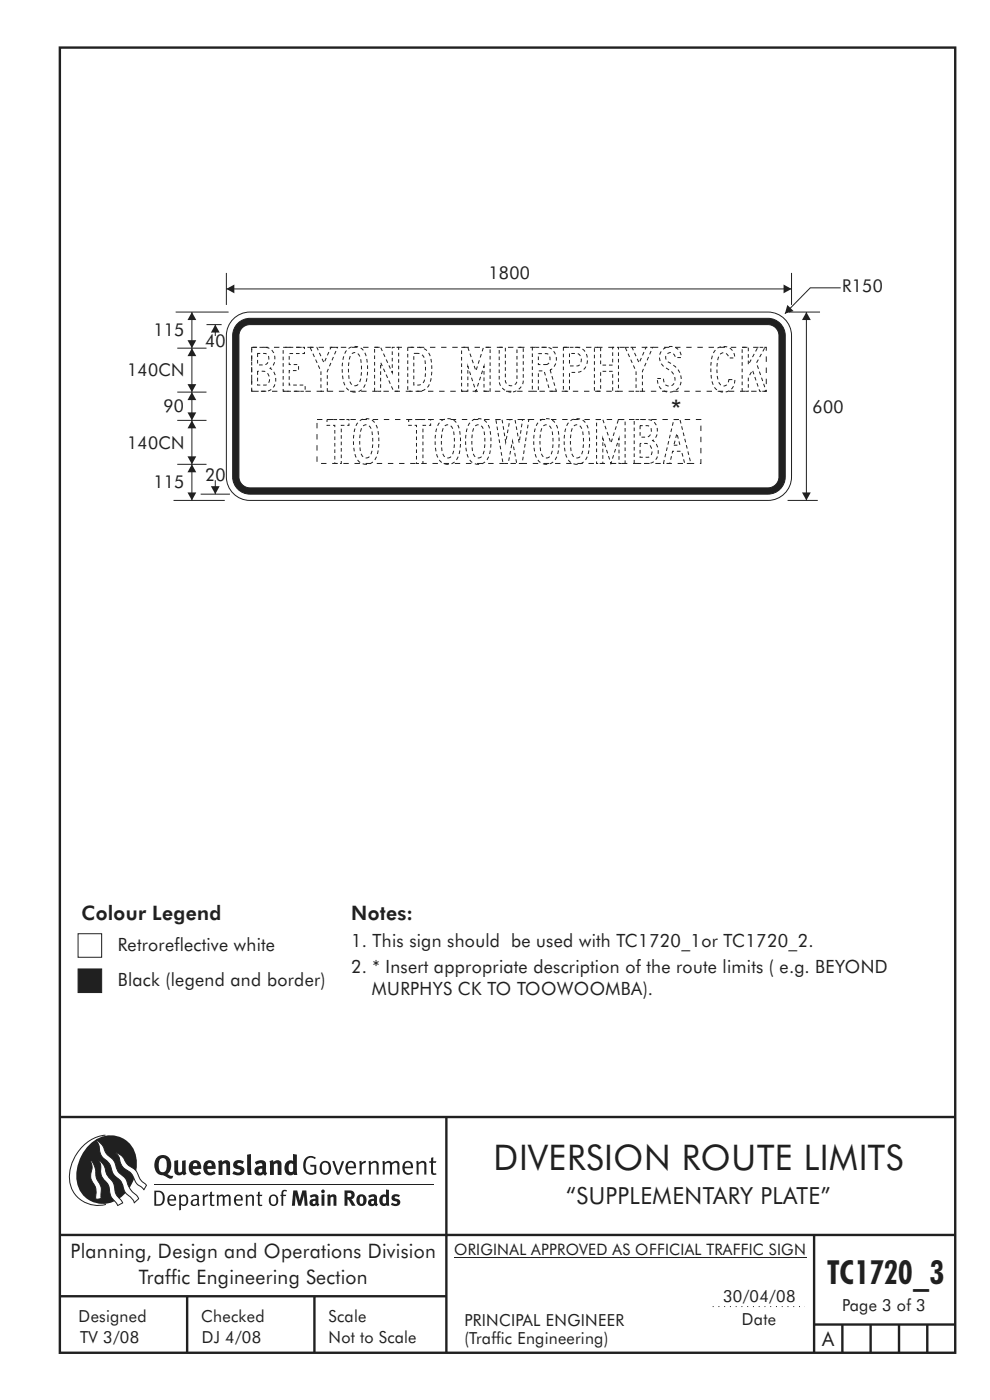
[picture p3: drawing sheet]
<svg xmlns="http://www.w3.org/2000/svg" width="210mm" height="297mm" viewBox="0 0 210 297" stroke-linecap="round" stroke-linejoin="round" font-family="sans-serif">
<g fill="none" stroke="#231f20" stroke-width=".51">
<path d="M12.7 10.1h189.9v276.9h-189.9zM12.7 237h189.8M94.7 236.9v50.1M12.7 262h190M12.7 275h82M39.7 275v12M66.7 275v12M172.7 262v25M172.7 281h30M178.7 281v6M184.7 281v6M190.7 281v6"/>
<path d="M196.7 281v6"/>
</g>
<path d="M151.2 277.2h19.5" fill="none" stroke="#231f20" stroke-width=".21" stroke-dasharray=".2 1" stroke-linecap="butt"/>
<path d="M96.3 266.7h74.7" fill="none" stroke="#231f20" stroke-width=".21"/>
<g fill="#231f20">
<path d="M64.9 245.6a1.61 1.61 0 0 1 2.1 0l-.2 .3a1.17 1.17 0 0 0-1.4-.2 1.17 1.17 0 0 0-.6 1.3 1.42 1.42 0 0 0 1.2 1.8l.7-.1v-1.2h-.8l-.1-.4h1.3v1.8a1.82 1.82 0 0 1-2.2 0 1.82 1.82 0 0 1-.6-2.1l.2-.7z" fill-rule="evenodd"/>
<path d="M68.2 246.5a1.77 1.77 0 0 0 .4 2.7 1.39 1.39 0 0 0 1.4-.5 1.39 1.39 0 0 0 .2-1.5 1.19 1.19 0 0 0-2-.7zM68.5 246.8a.83 .83 0 0 1 1 .1 .83 .83 0 0 1 .2 .9 .75 .75 0 0 1-.6 1.1 .75 .75 0 0 1-.8-.9v-.9z" fill-rule="evenodd"/>
<path d="M70.5 246.3h.4l.8 2.4 .8-2.4h.5l-1.1 2.9h-.4z" fill-rule="evenodd"/>
<path d="M73.6 246.7a1.74 1.74 0 0 0 .5 2.5l.9-.1 .5-.2-.2-.3a.89 .89 0 0 1-1.1 .2 .89 .89 0 0 1-.4-1h1.7a1.15 1.15 0 0 0-.4-1.4 1.15 1.15 0 0 0-1.5 .3zM74 246.8a.67 .67 0 0 1 .8-.1 .67 .67 0 0 1 .3 .8h-1.3z" fill-rule="evenodd"/>
<path d="M76.2 246.4l.4-.1 .1 .4 .5-.4h.5l-.2 .5a.61 .61 0 0 0-.8 .6v1.8h-.4z" fill-rule="evenodd"/>
<path d="M78.1 246.4l.5-.1 .1 .4a.89 .89 0 0 1 .9-.4 .89 .89 0 0 1 .7 .7v2.2h-.4v-2.2l-.1-.2-.3-.1-.8 .3v2.2h-.4z" fill-rule="evenodd"/>
<path d="M81.1 246.4l.4-.1 .1 .4a.83 .83 0 0 1 .8-.4 .83 .83 0 0 1 .7 .4 .86 .86 0 0 1 .9-.4 .86 .86 0 0 1 .7 .7v2.2h-.4l-.1-2.4a.5 .5 0 0 0-.8 .1l-.2 .2v2.1h-.5v-2.3l-.4-.2-.7 .3v2.2h-.4z" fill-rule="evenodd"/>
<path d="M85.7 246.7a1.74 1.74 0 0 0 .5 2.5l.9-.1 .5-.2-.2-.3a.89 .89 0 0 1-1.1 .2 .89 .89 0 0 1-.4-1h1.7a1.15 1.15 0 0 0-.5-1.4 1.15 1.15 0 0 0-1.4 .3zM86 246.8a.67 .67 0 0 1 .9-.1 .67 .67 0 0 1 .3 .8h-1.3z" fill-rule="evenodd"/>
<path d="M88.3 246.4l.4-.1 .1 .4a.89 .89 0 0 1 .9-.4 .89 .89 0 0 1 .7 .7v2.2h-.4v-2.2l-.1-.2-.3-.1-.8 .3v2.2h-.4z" fill-rule="evenodd"/>
<path d="M91.5 245.6l.4-.1v.8h.7l-.2 .4h-.5v2.1l.1 .1h.5l.1 .3a.71 .71 0 0 1-1.2-.6v-1.9h-.3v-.4h.3z" fill-rule="evenodd"/>
<path d="M37 246.3l.8-.2v2a.46 .46 0 0 0 .2 .6 .46 .46 0 0 0 .6-.2v-2.2l.8-.2v2.4l.2 .5-.6 .3-.2-.3a1.03 1.03 0 0 1-1.2 .3 1.03 1.03 0 0 1-.6-1.1z" fill-rule="evenodd"/>
<path d="M40.4 246.5a1.64 1.64 0 0 0 0 2.3 1.64 1.64 0 0 0 2.3 .1l-.4-.4a.78 .78 0 0 1-.9 .2 .78 .78 0 0 1-.5-.7h1.8a1.37 1.37 0 0 0-.6-1.7 1.37 1.37 0 0 0-1.7 .2zM41 246.9a.48 .48 0 0 1 .7-.1 .48 .48 0 0 1 .2 .6h-1z" fill-rule="evenodd"/>
<path d="M43.5 246.5a1.65 1.65 0 0 0-.2 2 1.65 1.65 0 0 0 1.9 .7l.5-.3-.3-.4a.78 .78 0 0 1-.9 .3 .78 .78 0 0 1-.5-.8h1.8a1.37 1.37 0 0 0-.6-1.7 1.37 1.37 0 0 0-1.7 .2zM44.1 246.9a.48 .48 0 0 1 .6-.1 .48 .48 0 0 1 .2 .6h-.9z" fill-rule="evenodd"/>
<path d="M46.3 246.3l.7-.2 .1 .4a.95 .95 0 0 1 1-.3 .95 .95 0 0 1 .7 .8v2.3h-.8v-2.3l-.3-.2-.5 .3v2.2h-.8z" fill-rule="evenodd"/>
<path d="M49.7 246.5a1.73 1.73 0 0 1 2-.1l-.2 .5-.6-.2a.42 .42 0 0 0-.6 .3l.2 .2a1.23 1.23 0 0 1 1.4 1.1 1.47 1.47 0 0 1-2.3 .9l-.3-.2 .3-.6 .7 .3a.47 .47 0 0 0 .7-.3 .87 .87 0 0 0-1-.5l-.4-.2-.1-.4z" fill-rule="evenodd"/>
<path d="M54.1 246.5l.3 .6 .3-.2a.62 .62 0 0 1 .9 .1v.4a1.21 1.21 0 0 0-1.3 .3 1.21 1.21 0 0 0-.2 1.3 1.19 1.19 0 0 0 1.7 0l.5 .4 .4-.5-.3-.3v-1.4a.96 .96 0 0 0-1.3-1.1zM55 248l.6-.1v.7a.43 .43 0 0 1-.6 .1 .43 .43 0 0 1 0-.7z" fill-rule="evenodd"/>
<path d="M57.2 246.3l.7-.2 .1 .4a.95 .95 0 0 1 1-.3 .95 .95 0 0 1 .7 .8v2.3h-.8v-2.3l-.3-.2-.5 .3v2.2h-.8z" fill-rule="evenodd"/>
<path d="M62.2 244.8v1.5a1.29 1.29 0 0 0-1.4 .2 1.29 1.29 0 0 0-.5 1.3 1.24 1.24 0 0 0 .5 1.3 1.24 1.24 0 0 0 1.5 0l.1 .2h.7l-.1-4.4zM61.5 246.9l.4-.1 .3 .2v1.5l-.3 .1a.48 .48 0 0 1-.6-.4 1.52 1.52 0 0 1 .2-1.3z" fill-rule="evenodd"/>
<path d="M52.4 245l.8-.2 .2 4.5h-.8l-.1-.2z" fill-rule="evenodd"/>
</g>
<path d="M22.4 240.8a9 9 0 0 0-7.4 10.9 6.2 6.2 0 0 0 7.5 3.8M32.7 251.4h59.4" fill="none" stroke="#231f20" stroke-width=".21"/>
<path d="M19.1 242.7a5.7 5.7 0 0 1 6.5-1.4 5.7 5.7 0 0 1 3.4 5.7 8.6 8.6 0 0 1-6.2 8.3 5.7 5.7 0 0 1-6.5-7 9.9 9.9 0 0 1 2.8-5.6z" fill-rule="evenodd" fill="#231f20"/>
<path d="M24.4 244.5a3.1 3.1 0 0 1 2.3 2.2l.8 .7a3.2 3.2 0 0 1 2 2.4l.4 .6 1.2 1.1-.6 .9-.2-.3a3.5 3.5 0 0 1-1.9-2.1 3.8 3.8 0 0 0-2.1-2.2 3.5 3.5 0 0 1-1-2.2zM20.4 241.9a3.4 3.4 0 0 1 1.9 2.4l.7 .9a3.3 3.3 0 0 1 1.7 2.6 4.4 4.4 0 0 0 1.7 2l.3 .3a6.1 6.1 0 0 0 2.5 3.7l.2 .5-.9 .9a6.1 6.1 0 0 0-1.9-2.3l-.4-.7a3.6 3.6 0 0 0-1.9-2.8l-.6-1a3.6 3.6 0 0 0-1.9-2.8 3.7 3.7 0 0 1-.8-2.4zM21 246.1a3.4 3.4 0 0 1 1.5 2.7l.6 1a3.8 3.8 0 0 1 1.4 3.1l.3 .7 1.2 1.6-1 .5-.5-.7a3.2 3.2 0 0 1-1.3-2.8 4.3 4.3 0 0 0-1.4-2.2 4.7 4.7 0 0 1-.5-3zM19.2 246.1a5.1 5.1 0 0 1 1.2 3.7l.3 .7a3.1 3.1 0 0 1 .7 2.9l.1 .9-1.1 .2-.1-.8a3.5 3.5 0 0 0-.9-3.3 3.6 3.6 0 0 1 .1-2.5z" fill-rule="evenodd" fill="#fff" stroke="#231f20" stroke-width=".21"/>
<g fill="#231f20">
<path d="M33.4 245.5a2.51 2.51 0 0 0 .4 3.7l.8 .1a2.78 2.78 0 0 0 2 .7l.2-.6h-.6l-.7-.3a2.56 2.56 0 0 0 0-3.8 1.83 1.83 0 0 0-2.1 .2zM34 245.8a.87 .87 0 0 1 1 .1 .87 .87 0 0 1 .4 .9v.4a1.17 1.17 0 0 1-.9 1.5l-.3-.1a2.38 2.38 0 0 1-.2-2.8z" fill-rule="evenodd"/>
<path d="M33.1 252.9v2.6a1.12 1.12 0 0 0 1.2-.3 1.12 1.12 0 0 0 .2-1.2l-.1-.5-.3-.5zM32.7 252.6h1.1a1.67 1.67 0 0 1 1.2 1.6 1.67 1.67 0 0 1-1.3 1.6h-1zM36.1 253.9l-.2 .5h1.1a.55 .55 0 0 0-.3-.6 .55 .55 0 0 0-.6 .1zM35.8 253.7a.95 .95 0 0 1 1.2-.1 .95 .95 0 0 1 .4 1.1h-1.5a.72 .72 0 0 0 .4 .8 .72 .72 0 0 0 .9-.2l.1 .3a1.15 1.15 0 0 1-1.5 0 1.15 1.15 0 0 1-.2-1.5zM38.4 254.1v1.1a.7 .7 0 0 0 .9 .2 .7 .7 0 0 0 .2-.9 .61 .61 0 0 0-.4-.7 .61 .61 0 0 0-.7 .3zM38 253.5l.3-.1 .1 .4a.95 .95 0 0 1 1.2-.2 .95 .95 0 0 1 .3 1.2 .92 .92 0 0 1-.5 .9 .92 .92 0 0 1-1-.1v1.1l-.4 .1zM40.9 254.8a.5 .5 0 0 0 .2 .8 .5 .5 0 0 0 .7-.4v-.6zM40.5 253.7a1 1 0 0 1 1.7 .3v1.4l.2 .2-.2 .3-.3-.4a.78 .78 0 0 1-1.4 0 .78 .78 0 0 1 .8-1.1h.5a.58 .58 0 0 0-.3-.7 .58 .58 0 0 0-.7 .2zM43 253.5l.3-.1 .1 .4 .3-.3 .5-.1-.2 .4a.52 .52 0 0 0-.6 .5v1.5h-.4zM44.6 252.9l.4-.1-.1 .7h.6l-.1 .2h-.5v1.5a.35 .35 0 0 0 .6 .3v.3a.57 .57 0 0 1-.6 .1 .57 .57 0 0 1-.3-.6v-1.6h-.3v-.2h.3zM45.9 253.5l.4-.1 .1 .4 .2-.2a.64 .64 0 0 1 1 .2 .7 .7 0 0 1 .8-.4 .7 .7 0 0 1 .5 .6v1.8h-.4v-1.7l-.2-.4-.7 .4v1.7h-.3v-1.7a.38 .38 0 0 0-.3-.4 .38 .38 0 0 0-.5 .2l-.1 .2v1.7h-.4zM50.2 253.9l-.2 .5h1.1a.55 .55 0 0 0-.2-.6 .55 .55 0 0 0-.7 .1zM49.9 253.7a.95 .95 0 0 1 1.2-.1 .95 .95 0 0 1 .4 1.1h-1.5a.72 .72 0 0 0 .4 .8 .72 .72 0 0 0 .9-.2l.1 .3a1.15 1.15 0 0 1-1.5 0 1.15 1.15 0 0 1-.2-1.5zM52.1 253.5l.3-.1 .1 .4a.72 .72 0 0 1 .8-.4 .72 .72 0 0 1 .6 .6v1.8h-.4v-1.6a.45 .45 0 0 0-.3-.5 .45 .45 0 0 0-.5 .2l-.2 .2v1.7h-.3zM54.7 252.9l.4-.1v.7h.6l-.1 .2h-.5v1.5a.35 .35 0 0 0 .5 .3v.3a.57 .57 0 0 1-.6 .1 .57 .57 0 0 1-.3-.6v-1.6h-.3v-.2h.3zM57.6 253.8l-.2 .8a.65 .65 0 0 0 .3 .8 .65 .65 0 0 0 .8-.2l.1-.1a.93 .93 0 0 0-.7-1.4zM57.3 253.7a1.12 1.12 0 0 1 1.4 0 1.12 1.12 0 0 1 .2 1.5 1.01 1.01 0 0 1-1.2 .6 1.01 1.01 0 0 1-.7-1.2zM59.9 252.6l.5-.2 .5 .1-.2 .3-.3-.1-.3 .2v.6h.6l-.1 .2h-.5v2.1h-.4v-2.1h-.2v-.2h.2zM62.2 252.5l-.3 3.3h.7l.1-2.3 .6 2.3h.5l.7-2.3 .1 2.3h.7l-.3-3.3h-.9l-.5 2.2-.5-2.2zM65.7 253.7l.3 .4a.51 .51 0 0 1 .5-.3 .51 .51 0 0 1 .4 .4v.1a.88 .88 0 0 0-1.1 .3 .88 .88 0 0 0 .2 1.2 .9 .9 0 0 0 1.1-.2l.3 .3 .4-.4-.3-.3v-1a.87 .87 0 0 0-.4-.9 .87 .87 0 0 0-1 .2zM66.4 254.8l.5-.1v.6l-.1 .1h-.3l-.2-.2zM68.2 253.4v2.4h.6v-2.5zM68.1 252.7a.4 .4 0 0 0 .8 0 .4 .4 0 0 0-.8 0zM69.4 253.5l.1 2.3h.6v-1.7a.33 .33 0 0 1 .4-.2 .33 .33 0 0 1 .2 .3v1.6h.7v-1.8a.75 .75 0 0 0-.6-.6 .75 .75 0 0 0-.8 .2v-.3zM73.1 252.5v3.3h.6v-1.4l.3 .3 .7 1.1h.7l-.9-1.4a.94 .94 0 0 0 .7-1 .94 .94 0 0 0-.9-.9zM73.7 253.1a.51 .51 0 0 1 .7 .1 .51 .51 0 0 1-.1 .7h-.6zM75.9 253.7a1.19 1.19 0 0 0-.1 1.7 1.19 1.19 0 0 0 1.7 0 1.19 1.19 0 0 0 0-1.6 1.19 1.19 0 0 0-1.6-.1zM76.5 253.9l.2-.1a.99 .99 0 0 1 0 1.6 1.06 1.06 0 0 1-.2-1.5zM78.1 253.7l.3 .4a.51 .51 0 0 1 .5-.3 .51 .51 0 0 1 .4 .4v.1a.88 .88 0 0 0-1.1 .3 .88 .88 0 0 0 .2 1.2 .9 .9 0 0 0 1.1-.2l.3 .3 .4-.4-.2-.3v-1a.87 .87 0 0 0-.5-.9 .87 .87 0 0 0-1 .2zM78.9 254.8l.4-.1v.6l-.1 .1h-.3l-.2-.2zM81.9 252.3v1.2a1.2 1.2 0 0 0-1.4 .6 1.2 1.2 0 0 0 .2 1.4l.5 .3 .8-.1v.1h.6l-.1-3.4zM81.4 253.9l.5 .1-.1 1.2a.46 .46 0 0 1-.5 0 .46 .46 0 0 1-.2-.6zM83.3 253.5a.79 .79 0 0 0-.2 1 .79 .79 0 0 0 1 .4 .33 .33 0 0 1 0 .5 .33 .33 0 0 1-.5-.1l-.5-.2-.2 .5a1.15 1.15 0 0 0 1.2 .3 1.15 1.15 0 0 0 .8-1 1.49 1.49 0 0 0-1.2-.8 .4 .4 0 0 1 .3-.3 .4 .4 0 0 1 .4 .1l.2 .1 .2-.4a1.47 1.47 0 0 0-1.5-.1z" fill-rule="evenodd"/>
</g>
<path d="M16.6 205.6h5v5h-5z" fill-rule="evenodd" fill="#231f20" stroke="#231f20" stroke-width=".21"/>
<g fill="#fff" stroke="#231f20" stroke-width=".21">
<path d="M16.6 198.1h5v5h-5z" fill-rule="evenodd"/>
<path d="M49.2 68a5 5 0 0 1 3.8-1.8h109.9a5 5 0 0 1 5 5v30a5 5 0 0 1-5 5h-109.9a5 5 0 0 1-5-5v-30a5 5 0 0 1 1.2-3.2z" fill-rule="evenodd"/>
</g>
<path d="M50.4 68.6a3.7 3.7 0 0 1 2.6-1.1h109.9a3.7 3.7 0 0 1 3.7 3.7v30a3.7 3.7 0 0 1-3.7 3.6h-109.9a3.7 3.7 0 0 1-3.6-3.6v-30a3.7 3.7 0 0 1 1-2.6z" fill-rule="evenodd" fill="#231f20" stroke="#231f20" stroke-width=".21"/>
<path d="M51.2 69.7a2.33 2.33 0 0 1 1.8-.8h109.9a2.34 2.34 0 0 1 2.3 2.3v30a2.34 2.34 0 0 1-2.3 2.3h-109.9a2.34 2.34 0 0 1-2.3-2.3v-30v-.5z" fill-rule="evenodd" fill="#fff" stroke="#231f20" stroke-width=".21"/>
<path d="M37.3 66.2h11.2M48 61.3h119.9M42.6 104.8h6.2" fill="none" stroke="#231f20" stroke-width=".21"/>
<g fill="#231f20">
<path d="M166.2 60.4l1.7 .9-1.7 .9z"/>
<path d="M48 61.3l1.7-.9v1.8z"/>
</g>
<path d="M48 57.9v6.8M167.9 57.9v6.8M167.3 66.2h6.6M171.1 66.2v40M167.1 106.2h6.4" fill="none" stroke="#231f20" stroke-width=".21"/>
<g fill="#231f20">
<path d="M170.1 104.5h1.9l-.9 1.7z"/>
<path d="M171.1 66.2l.9 1.7h-1.9z"/>
</g>
<path d="M53.4 73.7h109.1v9.3h-109.1zM67.2 89h81.5v9.3h-81.5z" fill="none" stroke="#231f20" stroke-width=".21" stroke-dasharray="1.1 1.2" stroke-linecap="butt"/>
<path d="M37.6 73.9h6.2M37.6 98.5h6.2M36.8 106.2h10.9M45.7 101.9v2.9" fill="none" stroke="#231f20" stroke-width=".21"/>
<path d="M44.7 103.1h1.9l-.9 1.7z" fill="#231f20"/>
<path d="M37.6 83.2h6.2M40.7 89.2v9.3" fill="none" stroke="#231f20" stroke-width=".21"/>
<g fill="#231f20">
<path d="M39.8 96.8h1.8l-.9 1.7z"/>
<path d="M40.7 89.2l.9 1.7h-1.8z"/>
</g>
<path d="M40.7 98.5v7.7" fill="none" stroke="#231f20" stroke-width=".21"/>
<g fill="#231f20">
<path d="M39.8 104.5h1.8l-.9 1.7z"/>
<path d="M40.7 98.5l.9 1.7h-1.8z"/>
</g>
<path d="M40.7 66.2v7.7" fill="none" stroke="#231f20" stroke-width=".21"/>
<g fill="#231f20">
<path d="M40.7 66.2l.9 1.7h-1.8z"/>
<path d="M39.8 72.2h1.8l-.9 1.7z"/>
</g>
<path d="M43.8 68.9h3.2M45.7 68.9v2.4" fill="none" stroke="#231f20" stroke-width=".21"/>
<path d="M45.7 68.9l.9 1.7h-1.9z" fill="#231f20"/>
<path d="M40.7 73.9v9.3" fill="none" stroke="#231f20" stroke-width=".21"/>
<g fill="#231f20">
<path d="M40.7 73.9l.9 1.7h-1.8z"/>
<path d="M39.8 81.5h1.8l-.9 1.7z"/>
</g>
<path d="M37.6 89.2h6.2M40.7 83.2v6" fill="none" stroke="#231f20" stroke-width=".21"/>
<g fill="#231f20">
<path d="M40.7 83.2l.9 1.7h-1.8z"/>
<path d="M39.8 87.5h1.8l-.9 1.7z"/>
</g>
<path d="M178.3 61.1h-6.4l-5.4 5.4" fill="none" stroke="#231f20" stroke-width=".21"/>
<path d="M167 64.7l1.3 1.3-1.8 .5z" fill="#231f20"/>
<g font-size="9.3" fill="#231f20">
<text x="53.4" y="83">BEYOND MURPHYS CK</text>
<text x="69.4" y="98.3">TO TOOWOOMBA</text>
</g>
<text font-size="7.5" fill="#231f20" x="104.7" y="248.1">DIVERSION ROUTE LIMITS</text>
<text font-size="7.1" fill="#231f20" x="175.5" y="272.4">TC1720_3</text>
<text font-size="5.6" fill="#231f20" x="142.4" y="88.9">*</text>
<text font-size="5" fill="#231f20" x="120.1" y="255.4">“SUPPLEMENTARY PLATE”</text>
<g font-size="4.2" fill="#231f20">
<text x="17.3" y="195.2">Colour Legend</text>
<text x="74.5" y="195.1">Notes:</text>
<text x="15" y="266.8">Planning, Design and Operations Division</text>
<text x="29.4" y="272.4">Traffic Engineering Section</text>
<text x="174.4" y="285.6">A</text>
</g>
<g font-size="3.9" fill="#231f20">
<text x="25" y="201.6">Retroreflective white</text>
<text x="74.5" y="200.8">1. This sign should be used with TC1720_1or TC1720_2.</text>
<text x="25" y="209.1">Black (legend and border)</text>
<text x="74.5" y="206.4">2. * Insert appropriate description of the route limits ( e.g. BEYOND</text>
<text x="78.9" y="211">MURPHYS CK TO TOOWOOMBA).</text>
</g>
<g font-size="3.8" fill="#231f20">
<text x="103.6" y="59.2">1800</text>
<text x="178.7" y="62">R150</text>
<text x="32.5" y="71.3">115</text>
<text x="43.5" y="73.6">40</text>
<text x="27" y="79.9">140CN</text>
<text x="34.7" y="87.5">90</text>
<text x="172.4" y="87.5">600</text>
<text x="27" y="95.2">140CN</text>
<text x="32.5" y="103.6">115</text>
<text x="43.5" y="102">2</text>
<text x="45.7" y="102">0</text>
</g>
<g font-size="3.5" fill="#231f20">
<text x="16.7" y="280.4">Designed</text>
<text x="42.7" y="280.4">Checked</text>
<text x="69.7" y="280.4">Scale</text>
<text x="98.5" y="281.3">PRINCIPAL ENGINEER</text>
<text x="153.4" y="276.2">30/04/08</text>
<text x="157.4" y="281">Date</text>
<text x="178.7" y="278.1">Page 3 of 3</text>
<text x="17" y="284.8">TV 3/08</text>
<text x="42.8" y="284.8">DJ 4/08</text>
<text x="69.7" y="285">Not to Scale</text>
<text x="98.5" y="285.1">(Traffic Engineering)</text>
</g>
<text font-size="3.4" fill="#231f20" x="96.3" y="266.3">ORIGINAL APPROVED AS OFFICIAL TRAFFIC SIGN</text>
</svg>
